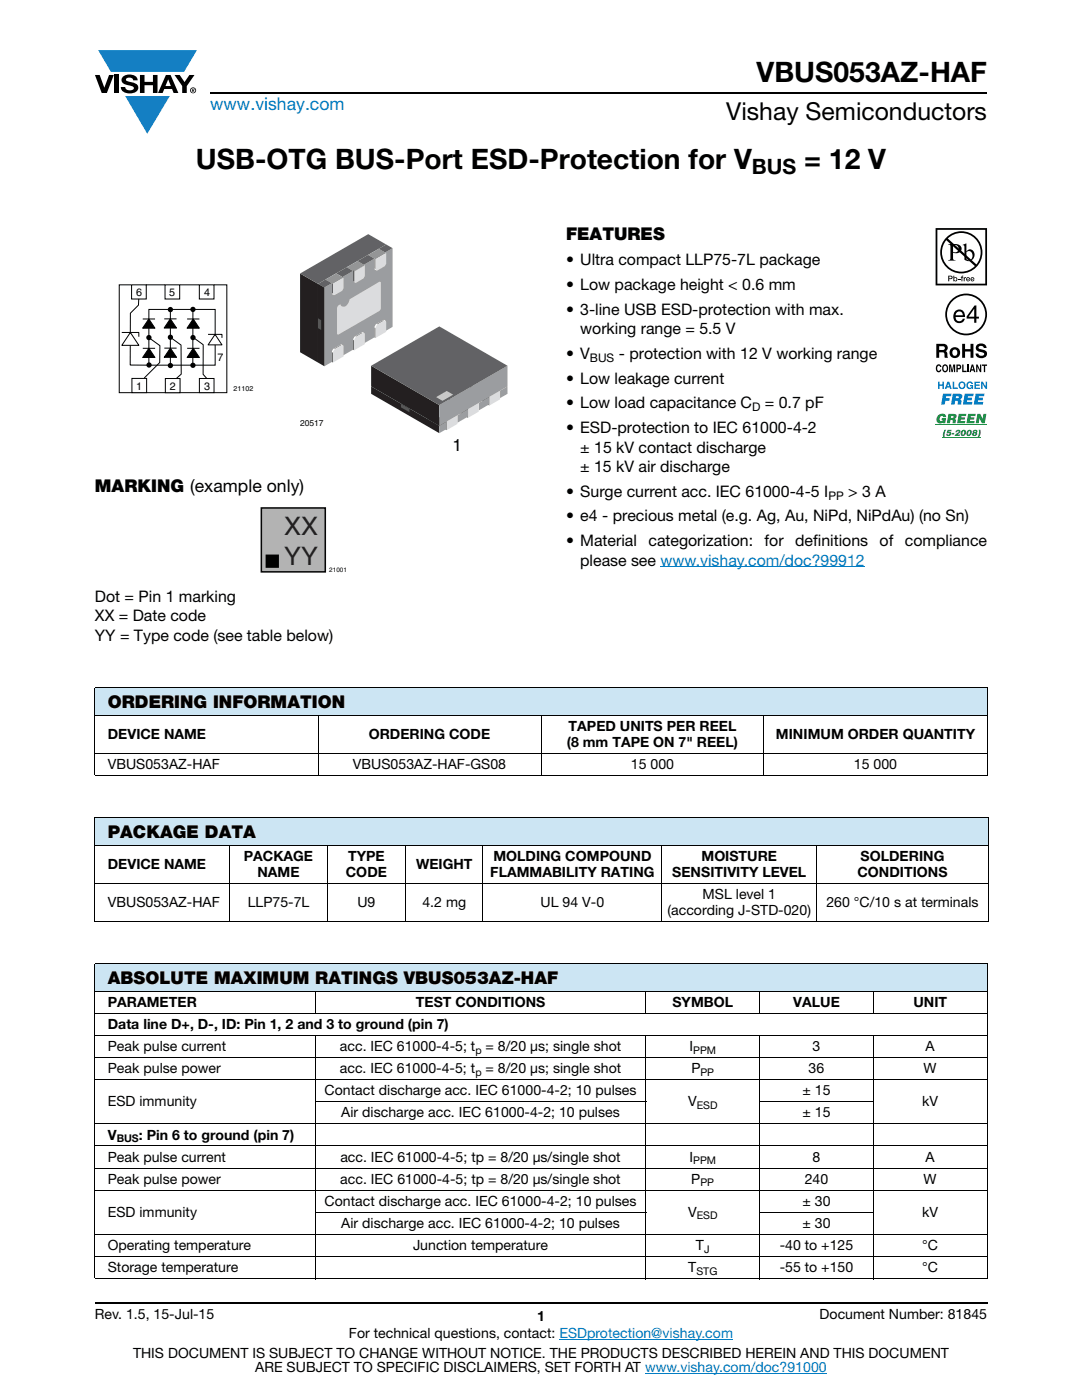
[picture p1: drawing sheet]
<svg xmlns="http://www.w3.org/2000/svg" width="216mm" height="279mm" viewBox="0 0 216 279" stroke-linecap="round" stroke-linejoin="round" font-family="sans-serif">
<g fill="#147fc3">
<path d="M19.6 10h19.7l-2.6 4.3h-1.1h-13.5z"/>
<path d="M25 19.2h8.9l-4.5 7.5z"/>
</g>
<g fill="#000">
<path d="M18.9 15h1l.9 2.5 1-2.5h.9l-1.4 3.6h-1zM22.9 15h.9v3.6h-.9zM24.6 15.3a2.1 2.1 0 0 1 2.8 .3l.1 .4h-.9a.79 .79 0 0 0-.7-.5 .79 .79 0 0 0-.8 .4l.3 .3 1 .2a1.08 1.08 0 0 1 1.2 1 1.08 1.08 0 0 1-1.1 1.2 1.73 1.73 0 0 1-2.4-1.2h.9a.96 .96 0 0 0 .8 .6 .96 .96 0 0 0 .9-.4 1.31 1.31 0 0 0-1.2-.6 1.03 1.03 0 0 1-1.1-.6 1.03 1.03 0 0 1 .2-1.1zM27.9 15h.9v1.3h1.7v-1.3h.9v3.6h-.9v-1.6h-1.7v1.6h-.9zM34.8 15h1.1l.9 1.4 1-1.4h1l-1.5 2.2v1.4h-.9v-1.4z"/>
<path d="M33.6 15.9l.5 1.3h-1.1zM33.1 15l-1.6 3.6h1l.3-.8h1.5l.3 .8h1l-1.6-3.6z"/>
<path d="M38.4 17.8h.2v.2h-.2zM38.3 17.7v.7h.1v-.3l.4 .3-.2-.3 .2-.2-.1-.2z"/>
<path d="M38.1 18a.46 .46 0 0 1 .9 0 .46 .46 0 0 1-.9 0zM37.9 18a.6 .6 0 0 0 1.2 0 .6 .6 0 0 0-1.2 0z"/>
</g>
<path d="M42 18.6h155M18.9 260h178.1" fill="none" stroke="#000" stroke-width=".36"/>
<path d="M131.8 113.1h40.8M111.6 267.3h34.7M128.7 274h36.3" fill="none" stroke="#007ec4" stroke-width=".2"/>
<path d="M59.9 46.7h41.4v44.1h-41.4z" fill="#fff"/>
<path d="M59.9 54.6l3.5 2v15.8l-3.5-2.1z" fill="#231f20"/>
<path d="M59.9 54.6l13.6-7.9 3.6 2.1-13.7 7.8z" fill="#626265"/>
<path d="M75.1 64.6l1.3-.7 .2 .1-1.2 .8z" fill="#939598"/>
<path d="M74.8 51.6v2.1M74.8 65.4v2.1" fill="none" stroke="#545456" stroke-width=".21"/>
<g fill="#939598">
<path d="M73.4 50.9l2.2-1.3 1.5 .9-2.2 1.2z"/>
<path d="M69.2 53.3l2.1-1.2 1.5 .9-2.1 1.2z"/>
</g>
<g fill="#9b9da0">
<path d="M67.5 60.8l7.9-4.6h.3l.1 5.1-.2 .6-8.1 4.6-.2-.3v-4.9z"/>
<path d="M64.7 57.4l1.5-.9 .1 2.2h.3l1.3-.7 .4-.7v-2l2.2-1.2 2.1-1 .2-.1-.2-.2 2.1-1.2 .1 2.2h.3l1.3-.7 .4-.7v-1.8l.3-.1-.3-.1 1.5-.9v15.7l-1.5 .9v-2.2h-.4l-1.3 .7-.4 .8v1.9l-2.1 1.3-.1-2.2-.3-.1-1.3 .8-.4 .7v2l-2.2 1.2v-2.2h-.4l-1.3 .7-.4 .8v1.9l-1.5 .9z"/>
</g>
<path d="M75.1 64.9l1.5-.9h.4l.1 2.2-2.2 1.3v-2z" fill="#dbdcde"/>
<path d="M70.9 67.1l1.3-.8 .2 .2-1.3 .7z" fill="#939598"/>
<path d="M70.6 67.8v2.1" fill="none" stroke="#545456" stroke-width=".21"/>
<path d="M70.9 67.4l1.5-.9h.3l.1 2.2-2.1 1.2v-2z" fill="#dbdcde"/>
<path d="M66.6 69.5l1.3-.7 .2 .1-1.2 .8z" fill="#939598"/>
<path d="M66.3 70.3v2.1" fill="none" stroke="#545456" stroke-width=".21"/>
<path d="M66.6 69.9l1.5-1 .4 .1 .1 2.1-2.2 1.3v-2z" fill="#dbdcde"/>
<path d="M75.6 49.7l1.5-.9 1.2 .7-1.5 .9z" fill="#626265"/>
<path d="M74.9 51.7l2.2-1.2-.1 2.3-.4 .4-1.5 .8-.2-.3z" fill="#dbdcde"/>
<path d="M71.3 52.1l2.1-1.2 1.3 .7-2.1 1.2z" fill="#626265"/>
<path d="M67.4 61.3v5" fill="none" stroke="#545456" stroke-width=".21"/>
<path d="M70.5 54.1l.2 .1z" fill="#545456"/>
<path d="M67.1 54.6l2.1-1.3 1.3 .8-2.2 1.2z" fill="#626265"/>
<path d="M64.9 55.8l2.2-1.2 1.5 .8-2.2 1.2z" fill="#939598"/>
<path d="M66.4 56.6l2.2-1.2-.1 2.3-.4 .4-1.5 .8-.2-.3z" fill="#dbdcde"/>
<path d="M66.3 56.5v2.1" fill="none" stroke="#545456" stroke-width=".21"/>
<path d="M63.5 56.6l1.4-.8 1.3 .7-1.5 .9z" fill="#626265"/>
<path d="M63.5 56.6l1.2 .8v15.7l-1.2-.7z" fill="#231f20"/>
<path d="M63.5 63.5l.6 .4v2l-.6-.4z" fill="#545456"/>
<path d="M67.4 61.1l.5-.4a.81 .81 0 0 0 .9 .5 .81 .81 0 0 0 .7-.7l.2-.8 6-3.4h.3v5.2l-.2 .4-8.4 4.9-.1-.3v-5z" fill="#dbdcde"/>
<g fill="#545456">
<path d="M93.8 77l3.9 2.2v1.7l-3.9-2.2z"/>
<path d="M85.3 81.9l3.9 2.2v1.7l-3.9-2.2z"/>
<path d="M89.6 79.5l3.8 2.2v1.7l-3.8-2.2z"/>
</g>
<path d="M99.8 78l1.5-.9v1.5l-1.5 .9z" fill="#9b9da0"/>
<path d="M97.7 79.2l2.1-1.2v1.7l-2.1 1.2z" fill="#dbdcde"/>
<path d="M95.5 80.4l2.2-1.2v1.5l-2.2 1.2z" fill="#9b9da0"/>
<path d="M93.4 81.7l2.1-1.3v1.8l-2.1 1.2z" fill="#dbdcde"/>
<path d="M91.3 82.9l2.1-1.2v1.4l-2.1 1.3z" fill="#9b9da0"/>
<path d="M89.1 84.1l2.2-1.2v1.7l-2.2 1.2z" fill="#dbdcde"/>
<path d="M74.1 77.1l13.6 7.9v1.4l-13.6-7.8z" fill="#231f20"/>
<path d="M80 80.3l1.7 1v1l-1.7-1z" fill="#545456"/>
<path d="M87.7 85l1.5-.9v1.5l-1.5 .9z" fill="#9b9da0"/>
<path d="M74.1 73l13.6 7.8v4.2l-13.6-7.9z" fill="#231f20"/>
<path d="M87.7 80.8l13.6-7.8v4.1l-13.6 7.9z" fill="#9b9da0"/>
<path d="M74.1 73l13.6-7.9 13.6 7.9-13.6 7.8z" fill="#626265"/>
<path d="M87 79.3l2.1-1.3 1.3 .8-2.1 1.2z" fill="#c9cacc"/>
<path d="M70.7 54.2l2.1-1.2-.1 2.2-.3 .5-1.5 .8-.2-.3z" fill="#dbdcde"/>
<path d="M70.6 54.1v2.1" fill="none" stroke="#545456" stroke-width=".21"/>
<g fill="#fff">
<path d="M23.7 56.8h26.8v21.6h-26.8z"/>
<path d="M23.8 56.8h21.5v21.6h-21.5z"/>
</g>
<path d="M23.8 56.8h21.5v21.6h-21.5zM34 67.3l2.1 1.6 .1 5.8-1 .8" fill="none" stroke="#000" stroke-width=".2"/>
<path d="M26.3 75.5h3v2.9h-3z" fill="#fff"/>
<path d="M26.3 75.5h3v2.9h-3z" fill="none" stroke="#000" stroke-width=".2"/>
<path d="M33 75.5h2.9v2.9h-2.9z" fill="#fff"/>
<path d="M33 75.5h2.9v2.9h-2.9z" fill="none" stroke="#000" stroke-width=".2"/>
<path d="M39.8 75.5h2.9v2.9h-2.9z" fill="#fff"/>
<path d="M39.8 75.5h2.9v2.9h-2.9z" fill="none" stroke="#000" stroke-width=".2"/>
<path d="M26.3 56.8h2.9v2.9h-2.9z" fill="#fff"/>
<path d="M26.3 56.8h2.9v2.9h-2.9z" fill="none" stroke="#000" stroke-width=".2"/>
<path d="M32.9 56.8h3v2.9h-3z" fill="#fff"/>
<path d="M32.9 56.8h3v2.9h-3z" fill="none" stroke="#000" stroke-width=".2"/>
<path d="M39.8 56.8h2.9v2.9h-2.9z" fill="#fff"/>
<path d="M39.8 56.8h2.9v2.9h-2.9zM28.5 63.7h2.4M28.5 69.5h2.4M29.7 63.7l1.2 1.8h-2.4zM29.7 61.8h13.2v11.1h-13.2zM29.7 69.5l1.2 1.8h-2.4zM32.8 63.6h2.4M32.8 69.5h2.4M34 63.6l1.2 1.9h-2.4zM34 69.5l1.2 1.8h-2.4zM34 61.8v11.1M38.5 61.8v11.2" fill="none" stroke="#000" stroke-width=".2"/>
<g fill="#000">
<path d="M29.7 63.7l1.2 1.8h-2.4zM29.7 69.5l1.2 1.8h-2.4zM34 63.6l1.2 1.9h-2.4zM34 69.5l1.2 1.8h-2.4z"/>
<circle cx="29.7" cy="67.4" r=".53"/>
<circle cx="34" cy="73" r=".53"/>
<circle cx="34" cy="67.3" r=".53"/>
<circle cx="34" cy="61.8" r=".53"/>
</g>
<path d="M42.9 66.7l1.4 2.1h-2.8z" fill="#fff"/>
<path d="M27.7 59.6l-.1 1.3-1.6 1.6v10.4h3.9M37.3 63.7h2.5M37.3 69.5h2.5M38.6 63.7l1.2 1.8h-2.5zM38.6 69.5l1.2 1.8h-2.5zM41.5 66.7h2.8v.7M42.9 66.7l1.4 2.1h-2.8z" fill="none" stroke="#000" stroke-width=".2"/>
<g fill="#000">
<path d="M38.6 63.7l1.2 1.8h-2.5zM38.6 69.5l1.2 1.8h-2.5z"/>
<circle cx="38.5" cy="61.7" r=".53"/>
<circle cx="38.5" cy="72.9" r=".53"/>
<circle cx="38.5" cy="67.4" r=".53"/>
</g>
<path d="M26 66.4l1.7 2.5h-3.4z" fill="#fff"/>
<path d="M24.3 66.4h3.4v.8M26 66.4l1.7 2.5h-3.4zM29.7 67.4l2.2 1.6v3.4l-3.1 3M38.4 67.2l2.1 1.6v5.9l.7 .8" fill="none" stroke="#000" stroke-width=".2"/>
<circle cx="29.7" cy="72.8" r=".53" fill="#000"/>
<path d="M52 101.2h17.2v13.2h-17.2z" fill="#fff"/>
<path d="M52.1 101.4h12.8v12.7h-12.8z" fill="#b3b3b3"/>
<path d="M52.1 101.4h12.8v12.7h-12.8z" fill="none" stroke="#050504" stroke-width=".3"/>
<path d="M53.2 110.9h2.2v2.2h-2.2z" fill="#000"/>
<path d="M53.2 110.9h2.2v2.2h-2.2z" fill="none" stroke="#000" stroke-width=".42"/>
<path d="M186.7 45.5h10.3v41.8h-10.3z" fill="#fff"/>
<g fill="#000">
<path d="M191.2 55.6h.4v.2h-.4zM191.9 55.1l.3-.1-.2 .2 .2 .1v.2h-.2v.6h-.1v-.6h-.2zM192.3 55.3h.2v.2l.3-.2v.2h-.3v.6h-.2zM186.9 72.9l.4-.2 .3 .1 .2 .4-.6-.2a.66 .66 0 0 0 .1 1l.3-.3h.2a.54 .54 0 0 1-.4 .6 .54 .54 0 0 1-.6-.4zM189.4 72.7h.4l.2 1.2 .2-1.2h.4v1.6h-.3v-1.3l-.2 1.3h-.2l-.3-1.3v1.3h-.2zM192 72.7h.3v1.3h.6v.3h-.9zM192 68.6h.6v1.1h1.1v-1.1h.5v2.8h-.5v-1.2h-1.1v1.2h-.6zM193 72.7h.3v1.6h-.3zM195 68.8a1.15 1.15 0 0 1 1.9 .6h-.6v-.1a.68 .68 0 0 0-1-.1v.3l.2 .2a1.29 1.29 0 0 1 1.5 .9 1.17 1.17 0 0 1-1.2 .9 1.17 1.17 0 0 1-1.1-.9h.5l.1 .1a.67 .67 0 0 0 1.1-.1l-.3-.2-.5-.2a.82 .82 0 0 1-.9-.5 .82 .82 0 0 1 .3-.9zM194.8 72.7h.3l.5 1.1v-1.1h.2v1.6h-.3l-.5-1.1v1.1h-.2zM195.9 72.7h1.1v.3h-.4v1.3h-.3v-1.3h-.4z"/>
<path d="M189.1 47.6a3.9 3.9 0 0 1 5.3-.1 3.9 3.9 0 0 1 .4 5.3zM188.8 47.9l5.7 5.2a3.9 3.9 0 0 1-5.3 .1 3.9 3.9 0 0 1-.4-5.3zM187.6 50.4a4.2 4.2 0 0 0 8.4 0 4.2 4.2 0 0 0-8.4 0z"/>
<path d="M189.4 55.2v.3h.4v-.3zM189.2 55l.7 .1 .2 .3-.2 .3h-.5v.4h-.2z"/>
<path d="M190.2 48.9v1.4a.75 .75 0 0 0 1.1-.7 .75 .75 0 0 0-1.1-.7zM189.2 48.7a2.81 2.81 0 0 1 2.4 .4 .97 .97 0 0 1 0 1.2 .97 .97 0 0 1-1.2 .2l-.2-.1v1.1v.3l.5 .2h-1.5l.3-.1 .1-.4v-2.3v-.2z"/>
<path d="M190.4 55.7a.26 .26 0 0 0 .5 0 .26 .26 0 0 0-.5 0zM190.2 55h.2v.4a.38 .38 0 0 1 .5 .1 .38 .38 0 0 1 0 .5 .38 .38 0 0 1-.5 0l-.2 .1z"/>
<path d="M192.8 50.3v1.4l.2 .1a.72 .72 0 0 0 .8 0 .72 .72 0 0 0 .3-.8 .72 .72 0 0 0-.4-.8 .72 .72 0 0 0-.9 .1zM192.1 48.9l.7-.3v1.6a.89 .89 0 0 1 1.1-.4 .89 .89 0 0 1 .6 1.1 1.23 1.23 0 0 1-.7 1.1 1.23 1.23 0 0 1-1.4-.2v-2.7z"/>
<path d="M193 55.5v.2h.4l-.2-.3zM193 55.4h.4l.2 .4h-.6v.1h.5a.42 .42 0 0 1-.6 .1 .42 .42 0 0 1 .1-.6z"/>
<path d="M193.9 55.5l-.1 .2h.4l-.2-.3zM193.8 55.4h.5l.1 .4h-.6l.1 .1h.5a.42 .42 0 0 1-.7 .1 .42 .42 0 0 1 .1-.6z"/>
<path d="M187 45.9h9.6v10.7h-9.6zM186.7 45.5v11.5h10.3v-11.5z"/>
<path d="M187.4 69.1v.7h.9a.39 .39 0 0 0 .1-.6zM186.8 68.6h1.4a.79 .79 0 0 1 .8 .4 .79 .79 0 0 1-.1 .9l-.2 .2a.98 .98 0 0 1 .4 1.2l.1 .1h-.7l-.2-1-.9-.1v1.1h-.6z"/>
<path d="M188.4 73a.64 .64 0 0 0 .2 1h.1a.64 .64 0 0 0-.1-1zM188.2 72.8l.2-.1a.56 .56 0 0 1 .7 .4 .82 .82 0 0 1-.5 1.2h-.2a.89 .89 0 0 1-.2-1.5z"/>
<path d="M189 62.8a3.8 3.8 0 0 1 7.6 0 3.8 3.8 0 0 1-7.6 0zM188.6 62.8a4.2 4.2 0 0 0 8.4 0 4.2 4.2 0 0 0-8.4 0z"/>
<path d="M190.3 69.8a.63 .63 0 0 0-.3 .8 .63 .63 0 0 0 .8 .3 .63 .63 0 0 0 .2-.7 .63 .63 0 0 0-.7-.4zM189.5 70.4a1.09 1.09 0 0 1 2.1 0 1.09 1.09 0 0 1-2.1 0z"/>
<path d="M191.1 73v.5l.4-.1v-.3zM190.8 72.7h.6a.5 .5 0 0 1 .4 .5 .5 .5 0 0 1-.4 .5h-.3v.6h-.3z"/>
<path d="M190.9 62.4l-.2 .5h1.4a.7 .7 0 0 0-.4-.7 .7 .7 0 0 0-.8 .2zM190.7 62a1.18 1.18 0 0 1 1.4-.1 1.18 1.18 0 0 1 .5 1.4h-1.9a.73 .73 0 0 0 .5 .8 .73 .73 0 0 0 .9-.5h.4a1.21 1.21 0 0 1-1.6 .8 1.21 1.21 0 0 1-.6-1.7z"/>
<path d="M194.4 61.6l-1.1 1.6h1.1zM194.5 61h.3v2.2h.5v.4h-.5v.8h-.4v-.8h-1.5v-.4z"/>
<path d="M194 73.1l-.1 .6h.3zM193.9 72.7h.3l.4 1.6h-.3v-.3h-.5l-.1 .3h-.3z"/>
</g>
<path d="M186.7 84.7h10.3" fill="none" stroke="#1f9047" stroke-width=".2"/>
<g fill="#1f9047">
<path d="M187.2 82.9a.91 .91 0 0 1 .9-.3 .91 .91 0 0 1 .7 .6h-.6l-.3-.2a.56 .56 0 0 0-.4 .5 .56 .56 0 0 0 .3 .6l.3-.3h-.2v-.4h.9l-.2 1.1h-.4v-.2a.82 .82 0 0 1-1.1 0 .82 .82 0 0 1-.1-1.1z"/>
<path d="M191.3 82.6h1.5v.4h-1v.3h.8l-.1 .4h-.8v.3h.9l-.1 .5h-1.5z"/>
<path d="M193.2 82.6h1.5l-.1 .4h-.9v.3h.7v.4h-.8l-.1 .3h1l-.1 .5h-1.6z"/>
<path d="M195 82.6h.6l.5 1 .1-1h.6l-.3 1.9h-.6l-.5-1.1-.1 1.1h-.6z"/>
<path d="M188.5 85.8h.3l-.3 .7v.8h-.3v-.8z"/>
<path d="M189.1 85.8h.8l-.1 .3h-.5l-.1 .2 .5-.1a.52 .52 0 0 1-.2 .8 .52 .52 0 0 1-.7-.3l.5 .1 .2-.2-.2-.2-.4 .1z"/>
<path d="M190 86.4h.4v.3h-.5z"/>
<path d="M190.8 86a.5 .5 0 0 1 .5-.2 .5 .5 0 0 1 .4 .4l-.7 .5h.6l-.1 .3h-1l.8-.8-.1-.2-.2 .3h-.4z"/>
<path d="M189.8 83l-.1 .4h.5l.1-.2-.1-.1zM189.3 82.6l1.5 .1a.54 .54 0 0 1-.3 .9l.2 .2v.7h-.6v-.6l-.3-.1h-.1l-.2 .7h-.6z"/>
<path d="M192.2 86.1l-.2 .5 .2 .2 .2-.5-.1-.3zM191.9 85.9a.51 .51 0 0 1 .8 .1 .66 .66 0 0 1-.2 .8 .66 .66 0 0 1-.8 0v-.4z"/>
<path d="M193.3 86.1l-.1 .5 .1 .2 .3-.5-.2-.3zM193.1 85.9a.51 .51 0 0 1 .8 .1 .66 .66 0 0 1-.2 .8 .66 .66 0 0 1-.8 0l-.1-.4z"/>
</g>
<path d="M188 87.2h7.7" fill="none" stroke="#1f9047" stroke-width=".2"/>
<g fill="#1f9047">
<path d="M195.3 85.8h.3l.1 .7a.72 .72 0 0 1-.7 .8l.3-.8z"/>
<path d="M194.5 86l-.1 .2h.2l.1-.2zM194.4 86.5v.2h.2v-.2zM194.2 85.9a.52 .52 0 0 1 .8 .2l-.2 .3 .2 .2a.55 .55 0 0 1-.5 .4 .55 .55 0 0 1-.6-.4l.3-.2-.1-.3z"/>
</g>
<g fill="#0160ae">
<path d="M187.2 76.2h.3v.5h.5v-.5h.3v1.4h-.3v-.6h-.5v.6h-.3z"/>
<path d="M190.1 76.2h.3v1.2h.7v.2h-1z"/>
<path d="M193 76.4a.68 .68 0 0 1 1.2 .2l-.9-.2a.55 .55 0 0 0-.2 .6 .55 .55 0 0 0 .4 .4l.4-.3h-.3v-.3h.6v.8h-.2l-.1-.2a.71 .71 0 0 1-1 0 .71 .71 0 0 1 .1-1z"/>
<path d="M194.5 76.2h1v.2h-.8v.3h.8v.3h-.8v.4h.8v.2h-1z"/>
<path d="M195.8 76.2h.3l.6 1v-1h.3v1.4h-.3l-.6-1v1h-.3z"/>
<path d="M188.2 78.6h1.7l-.1 .5h-1l-.1 .4h.8l-.1 .5h-.8l-.1 .7h-.7z"/>
<path d="M192.5 78.6h1.8l-.1 .5h-1.1v.3h.9l-.1 .5h-.9l-.1 .3h1.1l-.1 .5h-1.8z"/>
<path d="M194.7 78.6h1.7v.5h-1.1v.3h.8v.5h-.9l-.1 .3h1.1l-.1 .5h-1.8z"/>
<path d="M189.2 76.5l-.2 .6h.4zM189 76.2h.4l.5 1.4h-.3l-.1-.3h-.6l-.1 .3h-.3z"/>
<path d="M191.5 76.9a.47 .47 0 0 0 .9 0 .47 .47 0 0 0-.9 0zM191.2 76.9a.75 .75 0 0 1 1.5 0 .75 .75 0 0 1-1.5 0z"/>
<path d="M190.8 79.1l-.1 .4 .6-.1-.1-.3zM190.1 78.6l1.8 .1a.63 .63 0 0 1-.3 1l.2 .3v.7h-.7v-.6l-.3-.1h-.2l-.1 .7h-.7z"/>
</g>
<g fill="#cce5f3">
<path d="M18.9 137.2h178.1v5.5h-178.1z"/>
<path d="M18.9 163.2h178.3v5.5h-178.3z"/>
<path d="M18.9 192.3h178.1v5.5h-178.1z"/>
</g>
<g fill="none" stroke="#000" stroke-width=".2">
<path d="M18.9 137.2h178.1M18.9 137.3v17.3M197 137.3v17.3M18.9 142.7h178.1M18.9 150.3h178.1M18.9 154.7h178.1M63.5 142.7v12.1M107.9 142.7v12.1M152.4 142.7v12.1M18.9 163.2h178.4M18.9 168.7h178.4M18.9 176.3h178.4"/>
<path d="M18.9 163.3v20.5M45.8 168.6v15.4M65.3 168.6v15.4M80.9 168.6v15.4M96.4 168.6v15.4M132.1 168.6v15.4M163 168.6v15.4M197.2 163.3v20.5M18.9 183.9h178.4M18.9 192.3h178.1M18.9 197.8h178.1M18.9 192.4v62.7"/>
<path d="M62.9 197.8v4.5M128.9 197.8v4.5M151.6 197.8v4.5M174.3 197.8v4.5M197 192.4v62.7M18.9 202.2h178.1M18.9 206.7h178.1M18.9 211.1h178.1M18.9 215.5h178.1M62.8 219.9h66.2M62.9 206.6v48.7M128.9 206.6v48.7"/>
<path d="M151.5 219.9h22.8M151.6 206.6v48.7M174.3 206.6v48.7M18.9 224.3h178.1M18.9 228.7h178.1M18.9 233.1h178.1M18.9 237.5h178.1M18.9 246.4h178.1M18.9 250.8h178.1M18.9 255.2h178.1M62.8 241.9h66.2M151.5 241.9h22.8"/>
</g>
<g font-size="5.6">
<text x="151" y="16.4">VBUS053AZ-HAF</text>
<text x="39.1" y="33.8">USB-OTG BUS-Port ESD-Protection for V</text>
<text x="160.5" y="33.8">= 12 V</text>
</g>
<g font-size="5.1" fill="#231f20">
<text x="56.7" y="106.7">XX</text>
<text x="56.7" y="112.8">YY</text>
</g>
<text font-size="4.9" x="144.9" y="24">Vishay Semiconductors</text>
<text font-size="4.2" x="150.1" y="34.8">BUS</text>
<text font-size="3.5" fill="#007ec4" x="42" y="21.9">www.vishay.com</text>
<g font-size="3.5">
<text x="112.9" y="47.9">FEATURES</text>
<text x="18.9" y="98.2">MARKING (example only)</text>
<text x="21.5" y="141.4">ORDERING INFORMATION</text>
<text x="21.5" y="167.3">PACKAGE DATA</text>
<text x="21.5" y="196.5">ABSOLUTE MAXIMUM RATINGS VBUS053AZ-HAF</text>
</g>
<text font-size="3.4" fill="#040503" x="90.3" y="90">1</text>
<g font-size="3.2">
<text x="112.9" y="52.9">• Ultra compact LLP75-7L package</text>
<text x="112.9" y="57.9">• Low package height &lt; 0.6 mm</text>
<text x="112.9" y="62.8">• 3-line USB ESD-protection with max.</text>
<text x="112.9" y="71.6">• V</text>
<text x="115.8" y="66.7">working range = 5.5 V</text>
<text x="123.5" y="71.6">- protection with 12 V working range</text>
<text x="112.9" y="76.6">• Low leakage current</text>
<text x="112.9" y="81.5">• Low load capacitance C</text>
<text x="152.6" y="81.5">= 0.7 pF</text>
<text x="112.9" y="86.4">• ESD-protection to IEC 61000-4-2</text>
<text x="115.8" y="90.3">± 15 kV contact discharge</text>
<text x="115.8" y="94.2">± 15 kV air discharge</text>
<text x="112.9" y="99.1">• Surge current acc. IEC 61000-4-5 I</text>
<text x="169.2" y="99.1">&gt; 3 A</text>
<text x="112.9" y="104.1">• e4 - precious metal (e.g. Ag, Au, NiPd, NiPdAu) (no Sn)</text>
<text x="112.9" y="109">• Material</text>
<text x="115.8" y="112.9">please see www.vishay.com/doc?99912</text>
<text x="129.4" y="109">categorization:</text>
<text x="152.6" y="109">for</text>
<text x="158.7" y="109">definitions</text>
<text x="175.5" y="109">of</text>
<text x="180.6" y="109">compliance</text>
<text x="18.9" y="120.1">Dot = Pin 1 marking</text>
<text x="18.9" y="124">XX = Date code</text>
<text x="18.9" y="127.9">YY = Type code (see table below)</text>
</g>
<g font-size="2.8">
<text x="21.5" y="147.4">DEVICE NAME</text>
<text x="73.6" y="147.4">ORDERING CODE</text>
<text x="113.1" y="149">(8 mm TAPE ON 7&quot; REEL)</text>
<text x="113.5" y="145.9">TAPED UNITS PER REEL</text>
<text x="154.8" y="147.4">MINIMUM ORDER QUANTITY</text>
<text x="21.5" y="153.4">VBUS053AZ-HAF</text>
<text x="70.4" y="153.4">VBUS053AZ-HAF-GS08</text>
<text x="125.9" y="153.4">15 000</text>
<text x="170.4" y="153.4">15 000</text>
<text x="21.5" y="173.4">DEVICE NAME</text>
<text x="48.6" y="171.8">PACKAGE</text>
<text x="69.5" y="171.8">TYPE</text>
<text x="83" y="173.4">WEIGHT</text>
<text x="98.4" y="171.8">MOLDING COMPOUND</text>
<text x="140" y="171.8">MOISTURE</text>
<text x="171.7" y="171.8">SOLDERING</text>
<text x="51.4" y="175">NAME</text>
<text x="69" y="175">CODE</text>
<text x="97.8" y="175">FLAMMABILITY RATING</text>
<text x="134.2" y="175">SENSITIVITY LEVEL</text>
<text x="140.2" y="179.4">MSL level 1</text>
<text x="171.1" y="175">CONDITIONS</text>
<text x="21.5" y="181">VBUS053AZ-HAF</text>
<text x="49.4" y="181">LLP75-7L</text>
<text x="71.3" y="181">U9</text>
<text x="84.3" y="181">4.2 mg</text>
<text x="107.9" y="181">UL 94 V-0</text>
<text x="133.2" y="182.6">(according J-STD-020)</text>
<text x="164.9" y="181">260 °C/10 s at terminals</text>
<text x="21.5" y="201">PARAMETER</text>
<text x="83" y="201">TEST CONDITIONS</text>
<text x="134.2" y="201">SYMBOL</text>
<text x="158.3" y="201">VALUE</text>
<text x="182.3" y="201">UNIT</text>
<text x="21.5" y="205.4">Data line D+, D-, ID: Pin 1, 2 and 3 to ground (pin 7)</text>
<text x="21.5" y="209.8">Peak pulse current</text>
<text x="67.8" y="209.8">acc. IEC 61000-4-5; t</text>
<text x="96.9" y="209.8">= 8/20 μs; single shot</text>
<text x="137.6" y="209.8">I</text>
<text x="162.1" y="209.8">3</text>
<text x="184.7" y="209.8">A</text>
<text x="21.5" y="214.2">Peak pulse power</text>
<text x="67.8" y="214.2">acc. IEC 61000-4-5; t</text>
<text x="96.9" y="214.2">= 8/20 μs; single shot</text>
<text x="137.9" y="214.2">P</text>
<text x="161.4" y="214.2">36</text>
<text x="184.3" y="214.2">W</text>
<text x="21.5" y="220.8">ESD immunity</text>
<text x="64.8" y="218.6">Contact discharge acc. IEC 61000-4-2; 10 pulses</text>
<text x="137.3" y="220.8">V</text>
<text x="160.1" y="218.6">± 15</text>
<text x="184" y="220.8">kV</text>
<text x="21.5" y="227.4">V</text>
<text x="27.7" y="227.4">: Pin 6 to ground (pin 7)</text>
<text x="68.1" y="223">Air discharge acc. IEC 61000-4-2; 10 pulses</text>
<text x="160.1" y="223">± 15</text>
<text x="21.5" y="231.8">Peak pulse current</text>
<text x="67.9" y="231.8">acc. IEC 61000-4-5; tp = 8/20 μs/single shot</text>
<text x="137.6" y="231.8">I</text>
<text x="162.1" y="231.8">8</text>
<text x="184.7" y="231.8">A</text>
<text x="21.5" y="236.2">Peak pulse power</text>
<text x="67.9" y="236.2">acc. IEC 61000-4-5; tp = 8/20 μs/single shot</text>
<text x="137.9" y="236.2">P</text>
<text x="160.6" y="236.2">240</text>
<text x="184.3" y="236.2">W</text>
<text x="21.5" y="242.8">ESD immunity</text>
<text x="64.8" y="240.6">Contact discharge acc. IEC 61000-4-2; 10 pulses</text>
<text x="68.1" y="245.1">Air discharge acc. IEC 61000-4-2; 10 pulses</text>
<text x="137.3" y="242.8">V</text>
<text x="160.1" y="245.1">± 30</text>
<text x="160.1" y="240.6">± 30</text>
<text x="184" y="242.8">kV</text>
<text x="21.5" y="249.5">Operating temperature</text>
<text x="82.4" y="249.5">Junction temperature</text>
<text x="138.9" y="249.5">T</text>
<text x="155.6" y="249.5">-40 to +125</text>
<text x="184" y="249.5">°C</text>
<text x="21.5" y="253.9">Storage temperature</text>
<text x="137.3" y="253.9">T</text>
<text x="155.6" y="253.9">-55 to +150</text>
<text x="184" y="253.9">°C</text>
<text x="18.9" y="263.3">Rev. 1.5, 15-Jul-15</text>
<text x="107.2" y="263.6">1</text>
<text x="163.6" y="263.3">Document Number: 81845</text>
<text x="69.6" y="267.1">For technical questions, contact: ESDprotection@vishay.com</text>
<text x="26.5" y="271">THIS DOCUMENT IS SUBJECT TO CHANGE WITHOUT NOTICE. THE PRODUCTS DESCRIBED HEREIN AND THIS DOCUMENT</text>
<text x="50.9" y="273.8">ARE SUBJECT TO SPECIFIC DISCLAIMERS, SET FORTH AT www.vishay.com/doc?91000</text>
</g>
<g font-size="2.4">
<text x="117.7" y="72.2">BUS</text>
<text x="150.1" y="82.1">D</text>
<text x="165.3" y="99.7">PP</text>
</g>
<g font-size="2.1">
<text x="27.2" y="59.1">6</text>
<text x="33.7" y="59.2">5</text>
<text x="40.7" y="59.1">4</text>
<text x="27.2" y="77.9">1</text>
<text x="33.9" y="77.8">2</text>
<text x="40.7" y="77.8">3</text>
<text x="43.4" y="72.1">7</text>
<text x="94.8" y="210.3">p</text>
<text x="94.8" y="214.7">p</text>
<text x="138.3" y="210.3">PPM</text>
<text x="139.8" y="214.7">PP</text>
<text x="139" y="221.3">ESD</text>
<text x="23.3" y="227.9">BUS</text>
<text x="138.3" y="232.3">PPM</text>
<text x="139.8" y="236.7">PP</text>
<text x="139" y="243.4">ESD</text>
<text x="140.5" y="250">J</text>
<text x="139" y="254.4">STG</text>
</g>
<text font-size="1.7" fill="#040503" x="59.9" y="85.1">20517</text>
<text font-size="1.4" x="46.6" y="78">21102</text>
<text font-size="1.3" x="65.7" y="114.1">21001</text>
</svg>
